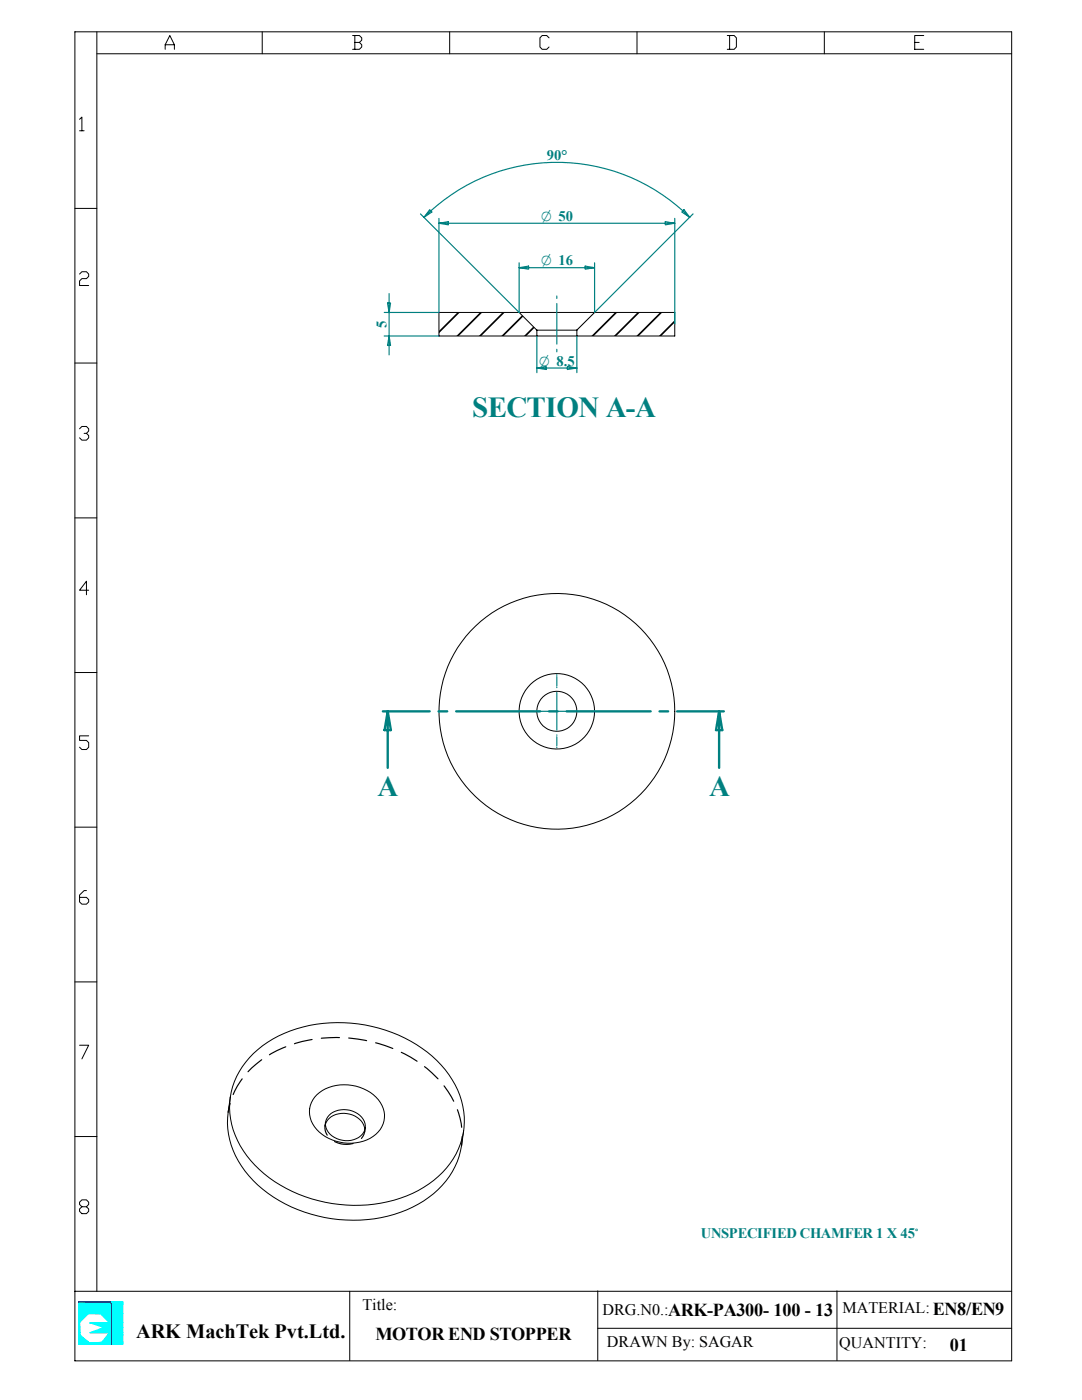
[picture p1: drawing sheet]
<svg xmlns="http://www.w3.org/2000/svg" width="216mm" height="279mm" viewBox="0 0 216 279" stroke-linecap="round" stroke-linejoin="round" font-family="sans-serif">
<g fill="none" stroke="#000" stroke-width=".2">
<path d="M14.9 6.4h187v265.2h-187zM19.3 10.7h182.6M19.3 6.4v251.3M33 9.8v-.9l.9-1.8 .9 1.8v.9M33 8.9h1.8M52.3 6.4v4.3M70.4 7.1h1.3l.5 .5v.4l-.5 .5M70.8 8.5h.9l.5 .4v.5l-.5 .4h-1.3M70.8 7.1v2.7M89.7 6.4v4.3M109.6 7.6l-.5-.5h-.9l-.5 .5v1.8l.5 .4h.9l.5-.4M127.1 6.4v4.3"/>
<path d="M145.1 7.1h1.4l.4 .5v1.8l-.4 .4h-1.4M145.6 7.1v2.7M164.5 6.4v4.3M182.5 8.5h.9M184.3 7.1h-1.8v2.7h1.8M15.9 23.8l.4-.4v2.7M15.9 26.1h.9M14.9 41.6h4.4M15.9 54.7l.4-.5h1l.4 .5v.5l-.4 .4h-1l-.4 .5v.9h1.8M14.9 72.5h4.4M15.9 85.6l.4-.5h1l.4 .5v.4l-.4 .5h-.5M17.3 86.5l.4 .4v.5l-.4 .4h-1l-.4-.4"/>
<path d="M14.9 103.4h4.4M17.7 117.8h-1.8l1.4-1.8v2.7M14.9 134.2h4.4M17.7 146.9h-1.8v.9h1.4l.4 .4v.9l-.4 .5h-1l-.4-.5M14.9 165.1h4.4M17.3 177.7h-.5l-.9 .9v1.4l.4 .4h1l.4-.4v-.5l-.4-.4h-1.4M14.9 196h4.4M15.9 208.6h1.8l-1.4 2.7M14.9 226.8h4.4M14.9 257.7h187M16.3 240.8l-.4-.4v-.5l.4-.4h1l.4 .4v.5l-.4 .4h-1l-.4 .5v.4l.4 .5h1l.4-.5v-.4l-.4-.5M69.8 257.7v13.8"/>
<path d="M119.3 257.6v13.9M167 257.6v13.9M119.3 265.1h82.6"/>
</g>
<path d="M15.7 259.8h6.5zM15.7 259.8l6.7 .1h-6.7zM15.7 259.8h6.5l.2 .1zM15.7 259.9l6.8 .2h-6.8zM15.7 259.9h6.7l.1 .2zM15.7 259.8h6.5M15.7 259.9h6.7M15.7 260h6.8M15.7 260.1h6.8zM15.7 260.1h6.1zM22.5 260.1h-6.8" fill="none" stroke="#00f" stroke-width=".2"/>
<path d="M21.8 260.1l.7 .1z" fill="#00f"/>
<path d="M21.8 260.1l.7 .1z" fill="none" stroke="#00f" stroke-width=".2"/>
<path d="M21.8 260.1h.7v.1z" fill="#00f"/>
<path d="M21.8 260.1h.7v.1z" fill="none" stroke="#00f" stroke-width=".2"/>
<path d="M21.9 260.2l.6 .2h-.4z" fill="#00f"/>
<path d="M21.9 260.2l.6 .2h-.4z" fill="none" stroke="#00f" stroke-width=".2"/>
<path d="M21.9 260.2h.6v.2z" fill="#00f"/>
<path d="M21.9 260.2h.6v.2zM22.1 260.4l.4 7.8h-.4zM22.1 260.4h.4v7.8z" fill="none" stroke="#00f" stroke-width=".2"/>
<path d="M22.3 260.4v7.8" fill="none" stroke="#00f" stroke-width=".44"/>
<path d="M22.1 268.2h.4z" fill="#00f"/>
<path d="M22.1 268.2h.4z" fill="none" stroke="#00f" stroke-width=".2"/>
<g fill="none" stroke="#0ff" stroke-width=".2">
<path d="M22.2 259.8h2.3zM22.2 259.8l2.3 .1zM22.2 259.8h2.3v.1zM22.2 259.8h2.3M22.2 259.9h2.3M22.4 259.9l2.1 .2h-2zM22.4 259.9h2.1v.2zM22.4 260h2.1M15.7 260.1h6.1zM15.7 260.1l6.2 .1h-6.2zM15.7 260.1h6.1l.1 .1zM15.7 260.2l6.4 .2h-6.4z"/>
<path d="M15.7 260.2h6.2l.2 .2zM15.7 260.1h6.1M15.7 260.2h6.2M15.7 260.3h6.4M22.5 260.1h2zM22.5 260.1l2 .1h-2zM22.5 260.1h2v.1zM22.5 260.2l2 .2h-2zM22.5 260.2h2v.2zM22.5 260.1h2M22.5 260.2h2M22.5 260.3h2"/>
</g>
<path d="M15.7 260.4l6.4 1.7h-6.4z" fill="#0ff"/>
<path d="M15.7 260.4l6.4 1.7h-6.4z" fill="none" stroke="#0ff" stroke-width=".2"/>
<path d="M15.7 260.4h6.4v1.7z" fill="#0ff"/>
<path d="M15.7 260.4h6.4v1.7z" fill="none" stroke="#0ff" stroke-width=".2"/>
<path d="M22.5 260.4l2 1.7h-2z" fill="#0ff"/>
<path d="M22.5 260.4l2 1.7h-2z" fill="none" stroke="#0ff" stroke-width=".2"/>
<path d="M22.5 260.4h2v1.7z" fill="#0ff"/>
<path d="M22.5 260.4h2v1.7z" fill="none" stroke="#0ff" stroke-width=".2"/>
<path d="M15.7 262.1l1.9 .1z" fill="#0ff"/>
<path d="M15.7 262.1l1.9 .1z" fill="none" stroke="#0ff" stroke-width=".2"/>
<path d="M15.7 262.1h1.9z" fill="#0ff"/>
<path d="M15.7 262.1h1.9zM17.6 262.1l4.5 .1zM17.6 262.2h4.5M22.5 262.1l2 .1zM22.5 262.2h2" fill="none" stroke="#0ff" stroke-width=".2"/>
<path d="M15.7 262.2l.2 1.7h-.2z" fill="#0ff"/>
<path d="M15.7 262.2l.2 1.7h-.2z" fill="none" stroke="#0ff" stroke-width=".2"/>
<path d="M15.7 262.2h1.9l-1.7 1.7z" fill="#0ff"/>
<path d="M15.7 262.2h1.9l-1.7 1.7z" fill="none" stroke="#0ff" stroke-width=".2"/>
<path d="M20.1 262.2l2 1.7h-.4z" fill="#0ff"/>
<path d="M20.1 262.2l2 1.7h-.4z" fill="none" stroke="#0ff" stroke-width=".2"/>
<path d="M20.1 262.2h2v1.7z" fill="#0ff"/>
<path d="M20.1 262.2h2v1.7z" fill="none" stroke="#0ff" stroke-width=".2"/>
<path d="M22.5 262.2l2 1.7h-2z" fill="#0ff"/>
<path d="M22.5 262.2l2 1.7h-2z" fill="none" stroke="#0ff" stroke-width=".2"/>
<path d="M22.5 262.2h2v1.7z" fill="#0ff"/>
<path d="M22.5 262.2h2v1.7z" fill="none" stroke="#0ff" stroke-width=".2"/>
<path d="M15.7 263.9l.2 .1z" fill="#0ff"/>
<path d="M15.7 263.9l.2 .1z" fill="none" stroke="#0ff" stroke-width=".2"/>
<path d="M15.7 263.9l.2 .1z" fill="#0ff"/>
<path d="M15.7 263.9l.2 .1z" fill="none" stroke="#0ff" stroke-width=".2"/>
<path d="M21.7 263.9l.4 .1z" fill="#0ff"/>
<path d="M21.7 263.9l.4 .1z" fill="none" stroke="#0ff" stroke-width=".2"/>
<path d="M21.7 263.9l.4 .1z" fill="#0ff"/>
<path d="M17.9 264h3.9zM17.9 264h3.9M21.7 263.9l.4 .1zM22.5 263.9l2 .1zM22.5 264h2" fill="none" stroke="#0ff" stroke-width=".2"/>
<path d="M15.7 264l.2 .9h-.2z" fill="#0ff"/>
<path d="M15.7 264l.2 .9h-.2z" fill="none" stroke="#0ff" stroke-width=".2"/>
<path d="M15.7 264h.2v.9z" fill="#0ff"/>
<path d="M15.7 264h.2v.9z" fill="none" stroke="#0ff" stroke-width=".2"/>
<path d="M17.9 264l4.2 .9h-1.4z" fill="#0ff"/>
<path d="M17.9 264l4.2 .9h-1.4z" fill="none" stroke="#0ff" stroke-width=".2"/>
<path d="M17.9 264h4.2v.9z" fill="#0ff"/>
<path d="M17.9 264h4.2v.9z" fill="none" stroke="#0ff" stroke-width=".2"/>
<path d="M22.5 264l2 .9h-2z" fill="#0ff"/>
<path d="M22.5 264l2 .9h-2z" fill="none" stroke="#0ff" stroke-width=".2"/>
<path d="M22.5 264h2v.9z" fill="#0ff"/>
<path d="M22.5 264h2v.9z" fill="none" stroke="#0ff" stroke-width=".2"/>
<path d="M15.7 264.9l.3 1.1h-.3z" fill="#0ff"/>
<path d="M15.7 264.9l.3 1.1h-.3z" fill="none" stroke="#0ff" stroke-width=".2"/>
<path d="M15.7 264.9h.2l.1 1.1z" fill="#0ff"/>
<path d="M15.7 264.9h.2l.1 1.1z" fill="none" stroke="#0ff" stroke-width=".2"/>
<path d="M17.9 266l2.8-1.1 1.4 1.1z" fill="#0ff"/>
<path d="M17.9 266l2.8-1.1 1.4 1.1z" fill="none" stroke="#0ff" stroke-width=".2"/>
<path d="M20.7 264.9h1.4v1.1z" fill="#0ff"/>
<path d="M20.7 264.9h1.4v1.1z" fill="none" stroke="#0ff" stroke-width=".2"/>
<path d="M22.5 264.9l2 1.1h-2z" fill="#0ff"/>
<path d="M22.5 264.9l2 1.1h-2z" fill="none" stroke="#0ff" stroke-width=".2"/>
<path d="M22.5 264.9h2v1.1z" fill="#0ff"/>
<path d="M17.9 266h4zM17.9 266h4M22.5 264.9h2v1.1z" fill="none" stroke="#0ff" stroke-width=".2"/>
<path d="M15.7 266l.3 .4h-.3z" fill="#0ff"/>
<path d="M15.7 266l.3 .4h-.3z" fill="none" stroke="#0ff" stroke-width=".2"/>
<path d="M15.7 266h.3v.4z" fill="#0ff"/>
<path d="M15.7 266h.3v.4z" fill="none" stroke="#0ff" stroke-width=".2"/>
<path d="M21.9 266l.2 .4h-.6z" fill="#0ff"/>
<path d="M21.9 266l.2 .4h-.6z" fill="none" stroke="#0ff" stroke-width=".2"/>
<path d="M21.9 266h.2v.4z" fill="#0ff"/>
<path d="M21.9 266h.2v.4zM22.5 266l2 .4h-2zM22.5 266h2v.4z" fill="none" stroke="#0ff" stroke-width=".2"/>
<path d="M22.5 266.2h2" fill="none" stroke="#0ff" stroke-width=".44"/>
<path d="M15.7 266.4l1.9 1.5h-1.9z" fill="#0ff"/>
<path d="M15.7 266.4l1.9 1.5h-1.9z" fill="none" stroke="#0ff" stroke-width=".2"/>
<path d="M15.7 266.4h.3l1.6 1.5z" fill="#0ff"/>
<path d="M15.7 266.4h.3l1.6 1.5z" fill="none" stroke="#0ff" stroke-width=".2"/>
<path d="M21.5 266.4l.6 1.5h-1.8z" fill="#0ff"/>
<path d="M21.5 266.4l.6 1.5h-1.8z" fill="none" stroke="#0ff" stroke-width=".2"/>
<path d="M21.5 266.4h.6v1.5z" fill="#0ff"/>
<path d="M21.5 266.4h.6v1.5z" fill="none" stroke="#0ff" stroke-width=".2"/>
<path d="M22.5 266.4l2 1.5h-2z" fill="#0ff"/>
<path d="M22.5 266.4l2 1.5h-2z" fill="none" stroke="#0ff" stroke-width=".2"/>
<path d="M22.5 266.4h2v1.5z" fill="#0ff"/>
<path d="M15.7 267.9l2.1 .2h-2.1zM15.7 267.9h1.9l.2 .2zM15.7 268h6.4M17.8 268.1l2.5-.2 1.8 .2zM22.5 266.4h2v1.5z" fill="none" stroke="#0ff" stroke-width=".2"/>
<path d="M20.3 267.9h1.8v.2z" fill="#0ff"/>
<g fill="none" stroke="#0ff" stroke-width=".2">
<path d="M15.7 268.1l6.4 .1h-6.4zM15.7 268.1h6.4v.1zM15.7 268.2h6.4zM15.7 268.1h6.4M15.7 268.2h6.4M20.3 267.9h1.8v.2zM22.5 267.9l2 .2h-2zM22.5 267.9h2v.2zM22.5 268.1l2 .1h-2zM22.5 268.1h2v.1zM22.5 268.2h2zM22.5 268h2"/>
<path d="M22.5 268.1h2M22.5 268.2h2"/>
</g>
<g fill="none" stroke="#000" stroke-width=".2">
<path d="M87.6 62.4l47-.1v4.8h-47M87.6 62.4v4.7M103.6 62.3l3.5 3.6h8M107.1 65.9v1.2M115.1 65.9v1.2M118.6 62.4l-3.5 3.5M46 219a17.4 17.4 0 0 0 .1 9.5 21.6 21.6 0 0 0 12 12.4 28.5 28.5 0 0 0 26.4-1.2 16 16 0 0 0 7.6-11.1l.4-3M50.6 210.2a25.4 25.4 0 0 1 20.9-5.9 26.5 26.5 0 0 1 18.1 10.2 14.9 14.9 0 0 1-3 21.1 26.7 26.7 0 0 1-21.7 4.3 25.1 25.1 0 0 1-17-11.3 14.6 14.6 0 0 1 2.7-18.4zM63.2 218.5a8.8 8.8 0 0 1 12.7 1.5 5 5 0 0 1-2.7 7.5 8.9 8.9 0 0 1-10.8-3.2 4.7 4.7 0 0 1 .8-5.8zM64.9 224.3a4.1 4.1 0 0 1 5.5-1.8 3.5 3.5 0 0 1 2.4 3M65.7 222.6a4.5 4.5 0 0 1 7.1 1.6 2.96 2.96 0 0 1-2.7 3.4 4.3 4.3 0 0 1-5.1-2.9 2.43 2.43 0 0 1 .7-2.1z"/>
<circle cx="111.1" cy="142" r="4"/>
<circle cx="111.1" cy="142" r="7.5"/>
<circle cx="111.1" cy="142" r="23.5"/>
</g>
<path d="M76.4 142h9.3M77.4 142v11.2M77.4 142l.6 3.7h-1.3zM87.5 142h1.7M91 142h16.8M109.6 142h1.7M113.1 142h16.7M131.6 142h1.7M135.1 142h9.3M143.5 142l.6 3.7h-1.2zM143.5 142v11.2" fill="none" stroke="#008080" stroke-width=".47"/>
<path d="M91.6 62.3l-4.1 4M96.1 62.3l-4.9 4.8M100.5 62.3l-4.8 4.8M105 62.3l-4.8 4.8M107.2 64.7l-2.5 2.4M118.5 62.3l-3.4 3.5M123 62.3l-4.8 4.8M127.5 62.3l-4.8 4.8M132 62.3l-4.8 4.8M134.7 64.1l-3 3" fill="none" stroke="#000" stroke-width=".34"/>
<g fill="none" stroke="#008080" stroke-width=".23">
<path d="M77.6 58.6v12.2M83.9 42.7l19.7 19.7v-9.9M84.6 43.4a37.5 37.5 0 0 1 53 0M85.7 41.8l.5 .5-1.6 1.1zM87.6 44.6l1.9-.4v.7zM87.6 43.6v18.8h-10.9M87.6 44.6h47M103.6 53.4l1.9-.3v.6zM103.6 53.4h15M111.1 59.1v.5M116.8 53.1l1.8 .3-1.8 .3zM132.8 44.2l1.8 .4-1.8 .3z"/>
<path d="M134.6 43.6v21.1M136.5 41.8l1.1 1.6-1.6-1.1zM138.3 42.7l-19.7 19.7v-9.9M76.7 67.1h10.9M77.3 60.5h.6l-.3 1.9zM77.6 67.1l.3 1.8h-.6zM107.1 73.4l1.9-.3v.6zM107.1 67.1v7.3M107.1 73.4h8M111.1 60.6v8.1M111.1 69.7v.5M113.2 73.1l1.9 .3-1.9 .3z"/>
<path d="M115.1 67.1v7.3M111.1 134.6v.2M111.1 135v1.9M111.1 137.1v.1M111.1 138.2v7.5M103.8 142h.1M104.2 142h1.9M106.3 142h.1M107.3 142h7.6M111.1 146.7h.1M111.1 147v1.9M111.1 149.1v.1"/>
<path d="M115.8 142h.1M116.2 142h1.8M118.3 142h.1"/>
</g>
<g fill="none" stroke="#000" stroke-width=".23">
<path d="M48.3 215.3l-1 1.5-.8 1.6M52.2 211.5l-2.7 2.4M57 208.9l-3.2 1.6M62.3 207.5l-3.5 .8M67.7 207.1l-3.6 .1M69.6 207.2l3.6 .5M75 208.1l3.4 1.2M80.1 210l3.1 1.8M84.7 212.9l2.7 2.4M88.6 216.7l1.9 3.1M45.9 220.2l-.4 1.8M64.9 224.7a2.59 2.59 0 0 0 .4 1.8"/>
<path d="M64.9 224.6v.1M64.9 224.3v.4M65 224l-.1 .2M66.8 227.8a5 5 0 0 0 3.7 .4M72.8 225.5a2.59 2.59 0 0 1-.7 1.7M72.8 225.6v.3M72.9 225.1l-.1 .3M91.3 221.5l.5 1.7 .3 1.8M92.2 226.8l-.1 1.8"/>
</g>
<g font-size="5.8" fill="#008080">
<text x="94.2" y="83.2">SECTION A-A</text>
<text x="75.4" y="158.9">A</text>
<text x="141.5" y="158.9">A</text>
</g>
<text font-size="4" x="27.2" y="266.9">ARK MachTek Pvt.Ltd.</text>
<g font-size="3.6">
<text x="74.9" y="267.5">MOTOR END STOPPER</text>
<text x="189.5" y="269.6">01</text>
</g>
<g font-size="3.2">
<text x="72.3" y="261.4">Title:</text>
<text x="120.2" y="262.4">DRG.N0.:ARK-PA300- 100 - 13</text>
<text x="168.1" y="262">MATERIAL:EN8/EN9</text>
<text x="121.1" y="268.9">DRAWN By: SAGAR</text>
<text x="167.5" y="269.1">QUANTITY:</text>
</g>
<g font-size="2.9" fill="#008080">
<text x="109.1" y="31.9">90°</text>
<text x="107.9" y="44.1">O 50</text>
<text x="107.9" y="52.9">O 16</text>
<text x="77.2" y="65.4" transform="rotate(-90 77.2 65.4)">5</text>
<text x="107.6" y="73">O 8.5</text>
<text x="139.9" y="247.1">UNSPECIFIED CHAMFER 1 X 45v</text>
</g>
</svg>
